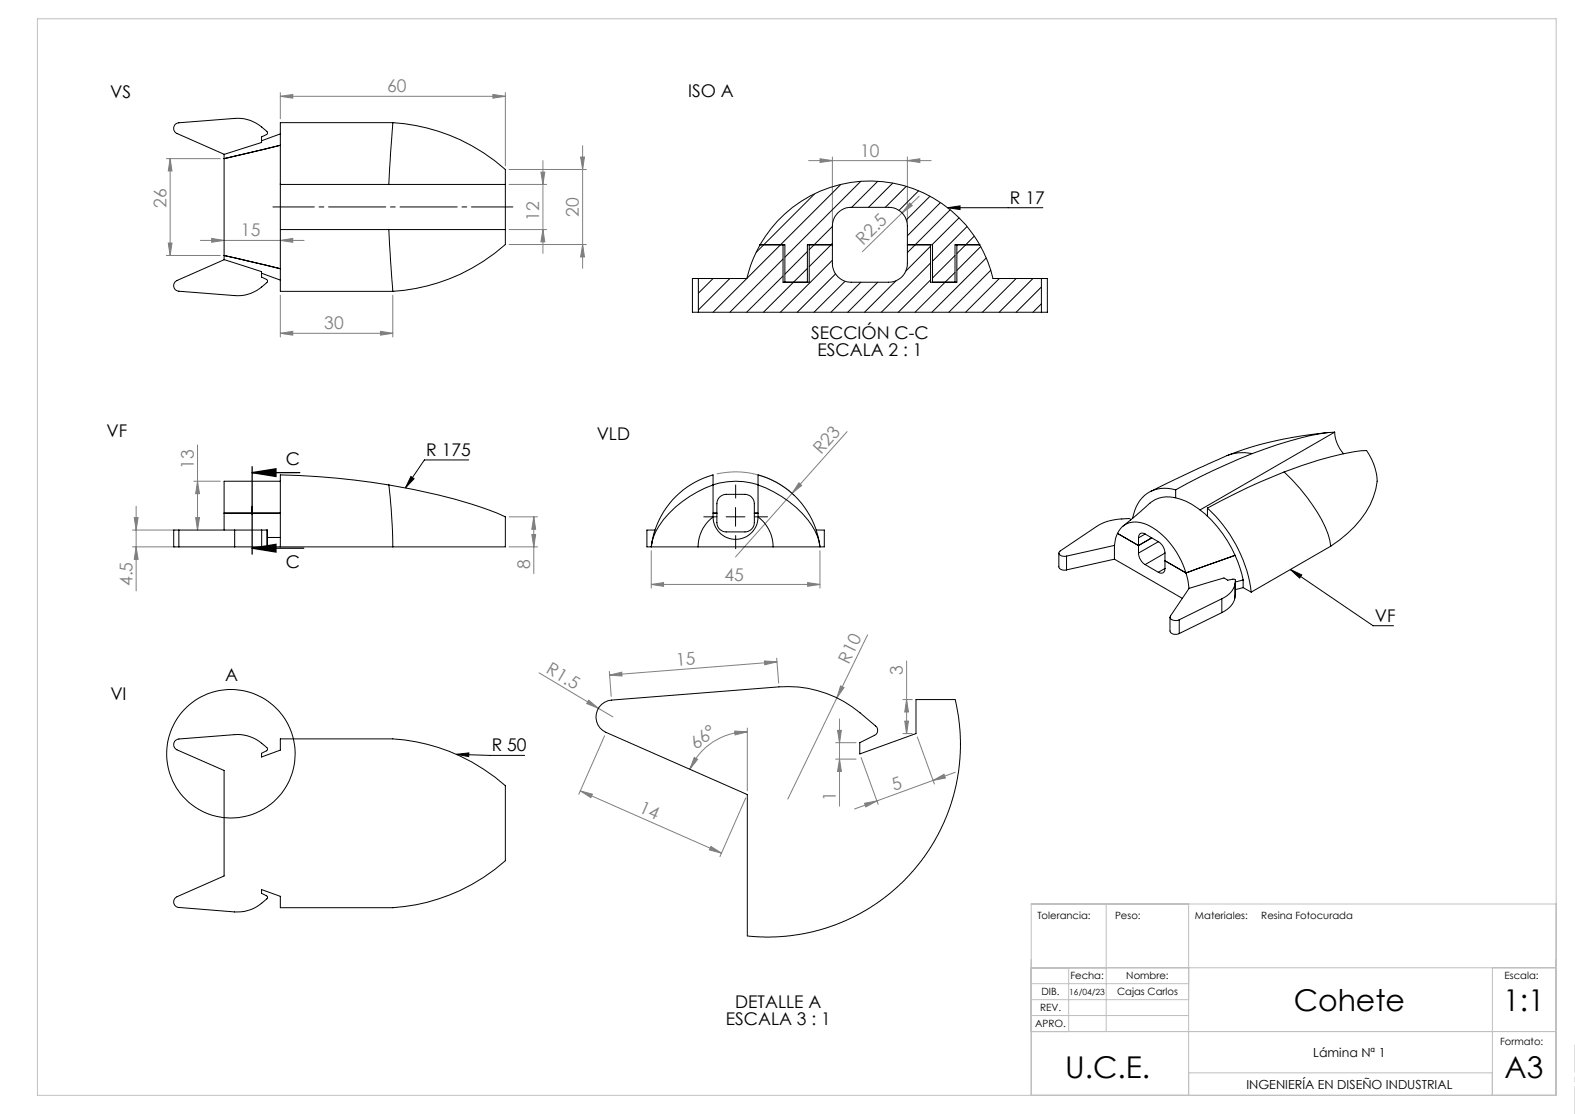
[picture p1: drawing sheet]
<svg xmlns="http://www.w3.org/2000/svg" width="420mm" height="297mm" viewBox="0 0 420 297" stroke-linecap="round" stroke-linejoin="round" font-family="sans-serif">
<g fill="none" stroke="#000" stroke-width=".27">
<path d="M252.7 55.4h25.4M252.7 55.4l3.3-.5v1zM109.6 127l.8 .6-2.3 2.5zM125 122.6h-11.8l-5.1 7.5M193.6 137.8h5M196.1 135.3v5M344.1 151.8l3 1.5-.5 .8zM344.1 151.8l22 15h5.5M121.7 201.1l3.3-.4v1zM121.7 201.1l9 .3h9.2"/>
<circle cx="61.6" cy="201" r="17.1"/>
</g>
<path d="M67.2 126l6.4-1v2zM67.2 126h12.7M67.2 124.4v23.3M67.2 146.2l6.4-1.1v2.1zM67.2 146.2h13.8" fill="none" stroke="#000" stroke-width=".35"/>
<g fill="none" stroke="#808080" stroke-width=".27">
<path d="M74.8 25.7l3.3-.5v1zM74.8 24.7v7M74.8 25.7h60M131.4 25.2l3.4 .5-3.4 .5zM134.8 24.7v19.5M155.4 38.8v32.7M44.4 42.3h14.3M45.4 42.3v25.8M45.4 42.3l.5 3.3h-1zM135.7 45.2h20.7M135.7 49.2h10.1M144.3 45.9h1l-.5 3.3z"/>
<path d="M144.8 42.8v24.8M154.8 41.9h1.1l-.5 3.3zM215.6 42.8h32.7M218.7 42.3l3.3 .5-3.3 .5zM222 41.8v17.5M242 42.8l3.3-.5v1zM242 41.8v17.5M242.6 54.1l.7 .7-2.7 2zM245.1 52.3l-15.2 14.8M44.4 68.1h14.3M44.9 64.8h1l-.5 3.3zM53.4 64.1h27.7"/>
<path d="M56.4 63.6l3.4 .5-3.4 .5zM74.8 64.1l3.3-.5v1zM74.8 78.7v11.1M104.7 78.7v11.1M135.7 65.2h20.7M135.7 61.2h10.1M144.8 61.2l.5 3.3h-1zM155.4 65.2l.5 3.3h-1.1zM74.8 88.9l3.3-.6v1.1zM74.8 88.9h29.9M101.5 88.3l3.2 .6-3.2 .5zM52.7 118.6v22.7"/>
<path d="M225.9 115.1l-14.7 16.4M35.8 138h1l-.5 3.3zM36.3 135v22.5M51.7 128.3h7M52.2 138h1l-.5 3.3zM52.7 128.3l.5 3.3h-1zM135.7 137.8h7.6M142.3 137.8v15.1M142.3 137.8l.5 3.3h-1zM191.1 126.4a22.8 22.8 0 0 1 20.8 5.8M211.2 131.5l-15.1 17M213 128.7l.8 .7-2.6 2.1z"/>
<path d="M35.3 145.8h11.4M35.3 141.3h11.4M36.3 145.8l.5 3.3h-1zM135.7 145.8h7.6M141.8 142.5h1l-.5 3.3zM173.7 155.8l3.3-.5v1zM173.7 146.8v10M173.7 155.8h45M215.4 155.3l3.3 .5-3.3 .5zM218.7 146.8v10M143.8 179.4l15.8 9.4M162.5 179l.5 6.7"/>
<path d="M162.6 180l3.2-.8 .1 1zM203.8 176.2l3.4 .3-3.3 .7zM207.1 175.5l.5 6.6M207.2 176.5l-44.6 3.5M231.4 169.3l-21.3 43.7M241.8 176.2v19.4M157 186.7l2.6 2.1-3.1-1.2zM159.6 188.8l3.8 2.3M161.2 196.2l-6.9 15.6M195.9 194.9l3.4 .2-3.3 .8zM199.3 195.1a16.7 16.7 0 0 0-15.4 10M199.3 194.1v16.8"/>
<path d="M222.8 198h5.5M223.3 194.7h1.1l-.5 3.3zM223.9 191.7v23.2M224.2 182.9l.9 .4-1.9 2.8zM240.8 195.6h2.5M240.8 186.5h2.5M241.3 192.3h1l-.5 3.3zM241.8 186.5l.5 3.3h-1zM244.6 196.5l4.6 12.5M154.7 210.9l37.7 16.6M154.7 210.9l3.3 .8-.4 1zM185.1 202l.9 .5-2.1 2.6z"/>
<path d="M198.9 212.8l-6.9 15.6M222.8 202.4h5.5M223.9 202.4l.5 3.3h-1.1zM229.6 202l4.6 12.5M230.5 214.2l3.3-.7-2.9 1.6zM233.8 213.5l-5.9 2.2M248.8 208.1l2.9-1.7 .4 1zM248.8 208.1l-15 5.4M254.8 205.9l-6 2.2M189.6 225.7l2.8 1.8-3.2-.9z"/>
</g>
<path d="M191.2 137.8h-3.5M196.2 132.8v-3.5M201.2 137.8h3.5M196.2 142.8v3.5" fill="none" stroke="#000" stroke-width=".27" stroke-dasharray="15.2 1.3 1.3 1.3"/>
<path d="M136.8 55.2h-64" fill="none" stroke="#000" stroke-width=".27" stroke-dasharray="15.2 1.3 1.3 1.3" stroke-dashoffset="4.2"/>
<path d="M420 297v-18.4" fill="none" stroke="#c0c0c0" stroke-width=".27" stroke-dasharray="15.2 1.3 1.3 1.3" stroke-dashoffset="7.9"/>
<path d="M10 5h405v287h-405zM275 258h140M285 258v17M295 240.9v34.1M316.4 240.9l.6 .1v51M398 258v34M415 241h-140v51M275 275h140M275 266.5h42M275 262.3h42M275 270.8h42M317 286h81" fill="none" stroke="#c0c0c0" stroke-width=".27"/>
<g fill="#000">
<path d="M67.2 126l6.4-1v2zM67.2 146.2l6.4-1.1v2.1z"/>
<path d="M344.1 151.8l3 1.5-.5 .8zM109.6 127l.8 .6-2.3 2.5zM121.7 201.1l3.3-.4v1zM252.7 55.4l3.3-.5v1z"/>
</g>
<g fill="#808080">
<path d="M157 186.7l2.6 2.1-3.1-1.2z"/>
<path d="M242.6 54.1l.7 .7-2.7 2z"/>
<path d="M213 128.7l.8 .7-2.6 2.1z"/>
<path d="M224.2 182.9l.9 .4-1.9 2.8z"/>
<path d="M74.8 64.1l3.3-.5v1zM56.4 63.6l3.4 .5-3.4 .5z"/>
<path d="M215.4 155.3l3.3 .5-3.3 .5zM173.7 155.8l3.3-.5v1z"/>
<path d="M218.7 42.3l3.3 .5-3.3 .5zM242 42.8l3.3-.5v1z"/>
<path d="M203.8 176.2l3.4 .3-3.3 .7zM162.6 180l3.2-.8 .1 1z"/>
<path d="M248.8 208.1l2.9-1.7 .4 1zM230.5 214.2l3.3-.7-2.9 1.6z"/>
<path d="M195.9 194.9l3.4 .2-3.3 .8zM185.1 202l.9 .5-2.1 2.6z"/>
<path d="M223.9 202.4l.5 3.3h-1.1zM223.3 194.7h1.1l-.5 3.3z"/>
<path d="M44.9 64.8h1l-.5 3.3zM45.4 42.3l.5 3.3h-1z"/>
<path d="M141.8 142.5h1l-.5 3.3zM142.3 137.8l.5 3.3h-1z"/>
<path d="M154.8 41.9h1.1l-.5 3.3zM155.4 65.2l.5 3.3h-1.1zM241.3 192.3h1l-.5 3.3zM241.8 186.5l.5 3.3h-1z"/>
<path d="M35.8 138h1l-.5 3.3zM36.3 145.8l.5 3.3h-1zM52.7 128.3l.5 3.3h-1zM52.2 138h1l-.5 3.3z"/>
<path d="M144.3 45.9h1l-.5 3.3zM144.8 61.2l.5 3.3h-1z"/>
<path d="M154.7 210.9l3.3 .8-.4 1zM189.6 225.7l2.8 1.8-3.2-.9z"/>
<path d="M74.8 25.7l3.3-.5v1zM131.4 25.2l3.4 .5-3.4 .5z"/>
<path d="M74.8 88.9l3.3-.6v1.1zM101.5 88.3l3.2 .6-3.2 .5z"/>
</g>
<g fill="none" stroke="#000" stroke-width=".27">
<path d="M46.8 33.1l.9-.4 14.9-1.1a10.5 10.5 0 0 1 8.7 3.7l-.1 .5-1.5 .7v1.5l-9.9 3.2-12.6-5.6a1.49 1.49 0 0 1-.4-2.5zM74.8 35.7l-5.1 1.8M104.7 32.7h-29.9v16.5h28.9M104.7 32.7l-1 16.5M104.7 32.7a48.6 48.6 0 0 1 30.1 12.6v3.9M59.8 42.3v25.8M59.8 42.3l15-3.6zM59.8 41.2v1.1M59.8 41.1v.1M74.8 48.9v12.2M103.7 49.2h31.1M134.8 49.2v12"/>
<path d="M217.2 51.7l-15.6 15.6M223.4 56.7l1.1-.8a4.3 4.3 0 0 1 2.5-.6h10a4.9 4.9 0 0 1 5 5v10a4.9 4.9 0 0 1-5 4.9h-10a5 5 0 0 1-5-4.9v-10.7l.6-1.9zM224.2 49.2l-34.1 34.1M229.5 48.4l-20.2 20.2M234 48.4l-6.9 6.9M238 48.9l-6.4 6.4M241.7 49.7l-5.6 5.6M245 50.9l-5.3 5.2M248 52.3l-6.3 6.3M250.8 54l-8.8 8.9M253.4 55.9l-11.4 11.4M255.7 58.1l-7.2 7.2"/>
<path d="M46.7 75.2l.5-.4 12.6-5.6 9.9 3.2v1.5l1.4 .6a.53 .53 0 0 1 .1 .8 10.5 10.5 0 0 1-8.6 3.5l-14.9-1.2a1.5 1.5 0 0 1-1.3-.9 1.5 1.5 0 0 1 .3-1.5zM59.8 68.1l15 3.5zM59.8 68.1v1.1M69.7 72.8l5.1 1.9M103.7 61.2l1 16.5M103.7 61.2h-28.9v16.5h29.9M103.7 61.2h31.1M134.8 61.2v3.8a48.6 48.6 0 0 1-30.1 12.7M186.2 74.3h-1.6v9h1.6M186.2 74.3v9M190.1 74.3l-3.9 3.9M194.6 74.3l-8.4 8.4"/>
<path d="M202.7 65.3a33.7 33.7 0 0 1 58.6 0M202.7 65.3a34.9 34.9 0 0 0-3.6 9h-12.9M202.7 65.3h6.6v9.9M208.8 69.1l-14.2 14.2M208.8 73.6l-9.7 9.7M208.8 65.3v9.9h7v-9.9M215.3 71.6l-11.7 11.7M215.3 67.1l-6 6M222 60.4l-6.2 6.2M222 64.9l-6.2 6.2M222 69.4l-13.9 13.9M222 65.3h-6.7v9.9"/>
<path d="M222.8 73l-10.2 10.3M225.4 75l-8.3 8.3M229.6 75.2l-8 8.1M234.1 75.2l-8 8.1M238.9 74.9l-8.4 8.4M242 65.3h6.7v9.9M248.1 65.6l-6.5 6.6M248.1 70.1l-13.1 13.2M248.1 74.6l-8.6 8.7M248.1 65.3v9.9h7.1v-9.9M254.7 68.1l-6 6M254.7 72.6l-10.7 10.7"/>
<path d="M257.8 60.4l-9.1 9.2M259.8 63l-4.6 4.6M261.3 65.3a33.2 33.2 0 0 1 3.5 9h12.9M261.3 65.3h-6.6v9.9M261.5 65.8l-6.3 6.3M263 68.8l-14.5 14.5M264.2 72.1l-11.2 11.2M266.5 74.3l-9 9M271 74.3l-9 9M275.4 74.3l-8.9 9M277.7 76.5l-6.7 6.8M277.7 74.3h1.6v9h-1.6"/>
<path d="M277.7 74.3v9M186.2 83.3h91.5M277.7 81l-2.3 2.3M353.7 115.4a100.4 100.4 0 0 0-26.2 6M354.2 115.3l-.4 .1M355.9 115.2a9.4 9.4 0 0 0 2.4 5.8M355.9 115.2a79 79 0 0 0-22 5.7M355.9 115.2l-35.9 20.8M59.8 136.8h15zM59.8 136.8v4.5M74.8 128.3h-15v8.5M103.7 129.3a140.3 140.3 0 0 1 28.9 7.5l2.2 1v8h-30.1"/>
<path d="M103.7 129.3l.7 7.5 .3 9M103.7 129.3a204.7 204.7 0 0 0-28.9-2.7v19.2M190.1 137.8a10 10 0 0 0-3.9 8M190.1 137.8a6 6 0 0 0 6 6 6 6 0 0 0 6-6M190.1 129.3a28.7 28.7 0 0 0-15.2 12.3l-1 2.8-.2 1.4M190.1 129.3v8.5M190.1 129.3v-2.7a22.6 22.6 0 0 0-16.4 19.2M190.1 136.8h1.1M191.7 132.7l.7-.6 .8-.3h5.4a2.51 2.51 0 0 1 2.6 2.5v5a2.51 2.51 0 0 1-2.6 2.5h-5a2.51 2.51 0 0 1-2.4-2.5v-5.4zM201.2 136.8h.9M202.1 129.2a19.7 19.7 0 0 0-12 .1M202.1 137.8a10.2 10.2 0 0 1 4.1 8"/>
<path d="M202.1 129.3a28.4 28.4 0 0 1 15.2 12.3l1.1 2.8 .3 1.4M202.1 129.3v8.5M202.1 129.3v-2.7a22.7 22.7 0 0 1 16.6 19.2M301.5 138.5l-.2-.2a15.7 15.7 0 0 0-8.9 2.1l-9.9 6.7a.88 .88 0 0 0 .2 1 .88 .88 0 0 0 .9 .2h.8M313.5 130.6a8.5 8.5 0 0 0-11.2 6.6l-.3 .9M313.5 130.6v2.1M322 135.5a36.9 36.9 0 0 1 11.7 22.4M322 135.5v2.1M333.9 120.9a12.7 12.7 0 0 0-9 1.6l-18.1 8.6M333.9 120.9l-10.5 4.6-9.9 5.1M342.4 125.8a46.8 46.8 0 0 1 11.7 16.5l.8 3.3M342.4 125.8l-9.8 4.2-10.6 5.5"/>
<path d="M342.4 125.8a80.7 80.7 0 0 1 22-5.7 15.4 15.4 0 0 1 2.8 8.2 23.4 23.4 0 0 1-10 15.7l-2.3 1.6M47.7 141.3h-1.4v4.5h1.4M47.7 141.3v4.5M47.7 141.3h14.9M47.7 145.8h14.9M62.6 141.3h7.2M62.6 145.8h7.2M62.6 141.3v4.5M69.8 141.3v4.5M69.8 141.3h1.4M69.8 145.8h1.4M71.2 141.3h.1v4.5"/>
<path d="M71.2 145.8h.1M71.2 141.3v4.5M71.3 145.8h33.4M71.3 143.3h3.5M173.7 145.8h12.5M173.8 144.6v.4M174.7 141.3h-2.2v4.5h1.1M186.2 145.8h20M206.2 145.8h12.5M217.7 141.3h2.1v4.5h-1M218.5 144.6v.4M282.4 147.5v3.6a1.52 1.52 0 0 0 2 .8"/>
<path d="M284.4 148.3v3.6M297.2 145.4v3.7M297.2 145.4h.1M297.2 149.1l18.1 10.4M297.2 145.4l-12.8 2.9M297.2 149.1l-12.8 2.8M298 142.2a5.3 5.3 0 0 1 7-2.6 20.5 20.5 0 0 1 11.3 13.1M298 142.2l-.5 1.5-.3 1.7M298 142.2l5.6 3.2 3.5-2M299.5 140.3l6.1-5.2a7.9 7.9 0 0 1 9.1-2 25.4 25.4 0 0 1 12.6 11.1l2.1 3.9M303.6 147.5a3.9 3.9 0 0 0 1.8 3M303.6 143.4v4.1"/>
<path d="M305.4 142.4a1.07 1.07 0 0 0-1.3-.2 1.07 1.07 0 0 0-.5 1.2M305.4 142.4l3.5 2M305.4 150.5l3.5 2.1M305.4 142.4l-1.8 1M308.9 144.4a3.7 3.7 0 0 1 1.8 3.1M308.9 144.4l-5.3 3.1M310.7 151.5a1.06 1.06 0 0 1-.5 1.2 1.06 1.06 0 0 1-1.3-.1M310.7 149.5l5.6 3.2M310.7 147.5v4M310.7 151.5l-1.8 1.1M310.7 147.5l-5.3 3M316.3 152.7l.5 2.1 .2 2.1"/>
<path d="M317 156.9h.1M317.1 156.9l-5.1 7.6a1.64 1.64 0 0 0 2.5 .7M325.8 159.6l-11.3 5.6M325.8 159.6v3.7M329.3 155.7l.2-1-.3-.3-1.8 .3-1-.6-9.4 2.8M329.3 155.7a5.5 5.5 0 0 1-3.5 3.9M329.3 159.5a5.7 5.7 0 0 1-3.5 3.8M329.3 155.7v3.8M329.4 148.1l-13.1 4.6M329.4 148.1l1.3 3.3 .8 3.2M329.5 154.7v3.7l-.2 1.1M331.5 154.6l-2 .5"/>
<path d="M331.5 154.6v2.1M331.5 156.7l2.2 1.2M331.5 156.7l-2 .5M354.9 145.6l-21.2 12.3M312 164.6v3.6a1.63 1.63 0 0 0 2.5 .7M314.5 165.2v3.7M325.8 163.3l-11.3 5.6M46.8 197.4l.9-.4 14.9-1.1a10.5 10.5 0 0 1 8.7 3.7l-.1 .5-1.5 .7v1l5.1-1.8v-3h29.9a49.9 49.9 0 0 1 30.1 12.5v20a50.2 50.2 0 0 1-30.1 12.5h-29.9v-3l-5.1-1.8v1l1.4 .6a.5 .5 0 0 1 .1 .8 10.7 10.7 0 0 1-8.6 3.5l-14.9-1.2a1.49 1.49 0 0 1-1.4-1.2 1.49 1.49 0 0 1 .9-1.6l12.6-5.6v-28.1l-12.6-5.5a1.53 1.53 0 0 1-.4-2.5zM160.4 187.8l1.7-1 1-.1 44.6-3.6a30.3 30.3 0 0 1 21.6 6.9l4.5 3.8 .2 1.1-.5 1-4.2 2.1v3l15-5.4v-9.1h10.4l1.1 6.5 .3 4.2v3.5l-.4 4.4-.7 4-2 6.9-2.9 6.6-3.8 6.1-2.8 3.5-2.2 2.3-5.4 4.8-4.1 2.8-2.3 1.4-6.8 3.1-4.5 1.4-3.6 .9-7.1 .9h-4.8l-3.4-.3v-37.7l-38.5-17a4.5 4.5 0 0 1-.4-7z"/>
</g>
<g font-size="8">
<text x="345" y="269.5">Cohete</text>
<text x="400.9" y="269.5">1:1</text>
<text x="284.1" y="287.4">U.C.E.</text>
<text x="401.2" y="287.4">A3</text>
</g>
<g font-size="4.7">
<text x="29.4" y="26.1">VS</text>
<text x="183.5" y="25.9">ISO A</text>
<text x="269.3" y="54.3">R 17</text>
<text x="216.3" y="90.3">SECCIÓN C-C</text>
<text x="218" y="94.8">ESCALA 2 : 1</text>
<text x="28.4" y="116.4">VF</text>
<text x="159.1" y="117.2">VLD</text>
<text x="76.2" y="123.9">C</text>
<text x="113.7" y="121.5">R 175</text>
<text x="76.2" y="151.5">C</text>
<text x="366.6" y="165.8">VF</text>
<text x="60" y="181.6">A</text>
<text x="29.4" y="186.5">VI</text>
<text x="131.1" y="200.3">R 50</text>
<text x="196.1" y="268.9">DETALLE A</text>
<text x="193.5" y="273.4">ESCALA 3 : 1</text>
</g>
<g font-size="4.7" fill="#808080">
<text x="103.2" y="24.6">60</text>
<text x="229.4" y="41.8">10</text>
<text x="44.4" y="55.4" transform="rotate(-90 44.4 55.4)">26</text>
<text x="143.8" y="58.9" transform="rotate(-90 143.8 58.9)">12</text>
<text x="154.4" y="57.7" transform="rotate(-90 154.4 57.7)">20</text>
<text x="64.3" y="63">15</text>
<text x="230.2" y="65.5" transform="rotate(-44 230.2 65.5)">R2.5</text>
<text x="86.5" y="87.8">30</text>
<text x="51.7" y="125.1" transform="rotate(-90 51.7 125.1)">13</text>
<text x="219" y="121.3" transform="rotate(-48 219 121.3)">R23</text>
<text x="141.3" y="151.6" transform="rotate(-90 141.3 151.6)">8</text>
<text x="193.2" y="154.8">45</text>
<text x="35.3" y="156.3" transform="rotate(-90 35.3 156.3)">4.5</text>
<text x="145.4" y="179.2" transform="rotate(31 145.4 179.2)">R1.5</text>
<text x="180.4" y="177.6" transform="rotate(-5 180.4 177.6)">15</text>
<text x="226.4" y="177.2" transform="rotate(-64 226.4 177.2)">R10</text>
<text x="240.8" y="180.1" transform="rotate(-90 240.8 180.1)">3</text>
<text x="185.6" y="200" transform="rotate(-38 185.6 200)">66°</text>
<text x="222.9" y="213.6" transform="rotate(-90 222.9 213.6)">1</text>
<text x="238.4" y="210.8" transform="rotate(-20 238.4 210.8)">5</text>
<text x="170.2" y="216.5" transform="rotate(24 170.2 216.5)">14</text>
</g>
<g font-size="3.3">
<text x="350.2" y="281.8">Lámina Nª 1</text>
<text x="332.4" y="290.3">INGENIERÍA EN DISEÑO INDUSTRIAL</text>
</g>
<g font-size="2.7">
<text x="276.6" y="245.1">Tolerancia:</text>
<text x="297.3" y="245.1">Peso:</text>
<text x="318.7" y="245.1">Materiales:</text>
<text x="336.3" y="245.1">Resina Fotocurada</text>
<text x="285.4" y="261">Fecha:</text>
<text x="300.3" y="261">Nombre:</text>
<text x="401.2" y="260.9">Escala:</text>
<text x="277.3" y="269.5">REV.</text>
<text x="277.7" y="265.3">DIB.</text>
<text x="297.9" y="265.3">Cajas Carlos</text>
<text x="276.1" y="273.8">APRO.</text>
<text x="400" y="278.6">Formato:</text>
</g>
<text font-size="2.3" x="285.1" y="265.3">16/04/23</text>
</svg>
